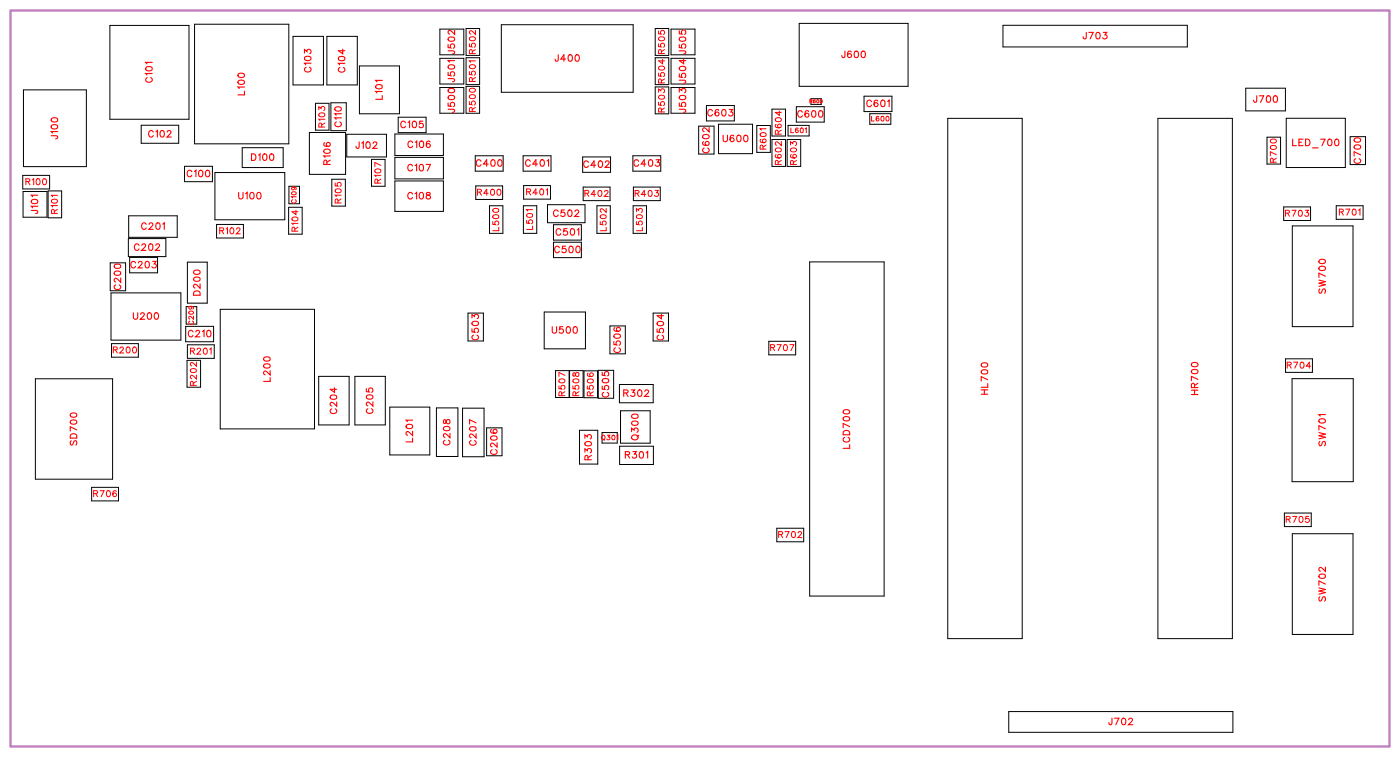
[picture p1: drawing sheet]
<svg xmlns="http://www.w3.org/2000/svg" width="152mm" height="82mm" viewBox="0 0 152 82" stroke-linecap="round" stroke-linejoin="round" font-family="sans-serif">
<path d="M1.1 1.1h150v80h-150z" fill="none" stroke="#bf80bf" stroke-width=".25"/>
<g fill="none" stroke="#000" stroke-width=".11">
<path d="M2.5 19.1h2.9v1.4h-2.9zM2.6 9.8h6.8v8.3h-6.8zM12 2.8h8.6v10.2h-8.6zM15.4 13.6h4v2h-4zM20.1 18.1h3v1.6h-3zM21.2 2.6h10.2v13h-10.2zM23.4 18.8h7.6v5.1h-7.6zM26.3 16.1h4.5v2.1h-4.5zM31.9 4h3.3v5.2h-3.3zM33.7 14.4h3.9v4.6h-3.9zM34.3 11.2h1.5v3h-1.5zM35.6 4h3.3v5.2h-3.3z"/>
<path d="M36 11.2h1.7v3h-1.7zM36.1 19.5h1.5v2.9h-1.5zM37.7 14.6h4.3v2.5h-4.3zM39.1 7.2h4.4v5.2h-4.4zM40.4 17.3h1.5v2.9h-1.5zM43 14.6h5.2v2.3h-5.2zM43 17.1h5.2v2.3h-5.2zM43 19.7h5.2v3.3h-5.2zM43.3 12.7h3v1.7h-3zM47.8 9.5h2.7v2.8h-2.7zM47.8 3.2h2.7v2.8h-2.7zM47.8 6.3h2.7v2.8h-2.7z"/>
<path d="M50.7 9.4h1.5v2.9h-1.5zM50.7 3.1h1.5v2.9h-1.5zM50.7 6.3h1.5v2.9h-1.5zM51.7 16.9h3v1.7h-3zM54.5 2.7h14.4v7.3h-14.4zM56.9 16.9h3v1.7h-3zM63.4 17.1h3v1.6h-3zM68.8 16.9h3.1v1.7h-3.1zM71.3 9.5h1.4v2.9h-1.4zM71.3 6.3h1.4v2.9h-1.4zM71.3 3.1h1.4v2.9h-1.4zM73 9.5h2.6v2.8h-2.6z"/>
<path d="M73 6.3h2.6v2.8h-2.6zM73 3.2h2.6v2.8h-2.6zM76 13.7h1.7v3h-1.7zM76.8 11.5h3.1v1.6h-3.1zM78.2 13.5h3.7v3.2h-3.7zM82.3 13.6h1.5v3h-1.5zM84 11.9h1.4v2.9h-1.4zM84 15.2h1.4v2.9h-1.4zM85.6 15.2h1.5v2.9h-1.5zM85.7 13.6h2.3v1.2h-2.3zM86.6 11.6h3.1v1.7h-3.1zM86.9 2.5h11.9v6.9h-11.9z"/>
<path d="M88.2 10.7h1.1v.6h-1.1zM94 10.5h3v1.6h-3zM94.6 12.4h2.3v1.1h-2.3zM103.1 12.9h8.1v56.5h-8.1zM109.1 2.7h20.1v2.4h-20.1zM126 12.9h8.1v56.5h-8.1zM135.5 9.6h4.3v2.5h-4.3zM137.8 14.9h1.5v2.9h-1.5zM139.9 12.9h6.4v5.3h-6.4zM146.9 14.9h1.6v3h-1.6zM2.5 20.8h2.6v2.8h-2.6zM5.2 20.8h1.5v2.9h-1.5z"/>
<path d="M12 28.6h1.7v3h-1.7zM12.1 31.8h7.6v5.2h-7.6zM12.1 37.4h3v1.4h-3zM14 25.9h4v2h-4zM14 23.5h5.3v2.3h-5.3zM14.1 28h3v1.7h-3zM20.2 35.5h3v1.6h-3zM20.3 33.3h1.1v1.9h-1.1zM20.3 39.2h1.5v2.9h-1.5zM20.4 37.5h2.9v1.5h-2.9zM20.4 28.5h2.1v4.5h-2.1zM23.6 24.4h2.9v1.5h-2.9z"/>
<path d="M24 33.6h10.2v13h-10.2zM31.4 22.5h1.5v3h-1.5zM31.4 20.2h1.2v1.9h-1.2zM50.9 34h1.7v3.1h-1.7zM51.8 20.2h2.9v1.5h-2.9zM53.2 22.4h1.5v3h-1.5zM56.9 22.4h1.5v3h-1.5zM57 20.2h2.9v1.4h-2.9zM59.2 33.9h4.5v4h-4.5zM59.6 22.3h4v1.9h-4zM60.2 26.3h3v1.7h-3zM60.2 24.4h3v1.7h-3z"/>
<path d="M63.4 20.3h3v1.5h-3zM64.9 22.4h1.5v3h-1.5zM66.3 35.4h1.7v3.1h-1.7zM68.9 22.4h1.4v3h-1.4zM68.9 20.3h2.9v1.5h-2.9zM71 34h1.7v3.1h-1.7zM83.6 37.1h3v1.5h-3zM88.1 28.5h8.1v36.3h-8.1zM139.6 22.5h3v1.5h-3zM139.8 39h3v1.5h-3zM140.6 24.6h6.6v10.9h-6.6zM145.4 22.4h2.9v1.4h-2.9z"/>
<path d="M3.8 41.2h8.4v10.9h-8.4zM10 53h2.9v1.4h-2.9zM34.7 40.9h3.3v5.3h-3.3zM38.6 40.9h3.3v5.3h-3.3zM42.4 44.3h4.4v5.2h-4.4zM47.5 44.3h2.3v5.3h-2.3zM50.3 44.4h2.4v5.2h-2.4zM52.9 46.5h1.7v3h-1.7zM60.4 40.3h1.5v2.9h-1.5zM62 40.3h1.4v2.9h-1.4zM63 46.8h2v3.6h-2zM63.5 40.3h1.5v2.9h-1.5z"/>
<path d="M65.1 40.3h1.7v3h-1.7zM65.5 47h1.6v1.2h-1.6zM67.4 41.8h3.7v2h-3.7zM67.4 48.5h3.7v2h-3.7zM67.5 44.7h3.2v3.5h-3.2zM84.5 57.4h2.9v1.5h-2.9zM139.7 55.8h2.9v1.4h-2.9zM140.5 41.2h6.7v11.2h-6.7zM140.6 58h6.6v11h-6.6zM109.7 77.3h24.4v2.3h-24.4z"/>
</g>
<g fill="none" stroke="#f00" stroke-width=".12">
<path d="M5.6 14.8h.6v.2l-.2 .1M5.6 13.6l.3-.1a.3 .3 0 0 1 .4 .3 .38 .38 0 0 1-.4 .2 .38 .38 0 0 1-.3-.2zM5.6 12.9l.3-.1a.3 .3 0 0 1 .4 .3 .38 .38 0 0 1-.4 .2 .38 .38 0 0 1-.3-.3zM6.3 14.3h-.7l.1 .2M15.9 7.3l.3-.1a.3 .3 0 0 1 .4 .3 .38 .38 0 0 1-.4 .2 .38 .38 0 0 1-.3-.3zM16 8.4a.26 .26 0 0 0-.2 .3 .26 .26 0 0 0 .3 .2h.2a.26 .26 0 0 0 .3-.2 .26 .26 0 0 0-.2-.3M16.6 8h-.7l.1 .2M16.6 6.8h-.7l.1 .2M16.7 14.4a.26 .26 0 0 0-.3-.2 .26 .26 0 0 0-.2 .3v.1a.26 .26 0 0 0 .2 .3 .26 .26 0 0 0 .3-.2M17 14.3l.1-.1v.7M17.5 14.2h.1a.37 .37 0 0 1 .3 .3 .37 .37 0 0 1-.3 .4 .45 .45 0 0 1-.1-.7zM18.2 14.4l.1-.2h.2l.1 .1-.1 .3-.3 .3h.4"/>
<path d="M20.9 18.7a.26 .26 0 0 0-.3-.2 .26 .26 0 0 0-.2 .3v.1a.26 .26 0 0 0 .2 .3 .26 .26 0 0 0 .3-.2M21.1 18.6l.2-.1v.7M21.7 18.5h.1a.37 .37 0 0 1 .3 .4 .37 .37 0 0 1-.3 .3 .45 .45 0 0 1-.1-.7zM22.5 18.5h.1a.37 .37 0 0 1 .2 .4 .37 .37 0 0 1-.2 .3 .45 .45 0 0 1-.1-.7zM25.9 8.8l.3-.1a.3 .3 0 0 1 .4 .3 .38 .38 0 0 1-.4 .2 .38 .38 0 0 1-.3-.3zM25.9 8.1l.3-.1a.3 .3 0 0 1 .4 .2 .38 .38 0 0 1-.4 .2 .38 .38 0 0 1-.3-.2zM26.6 9.5h-.7l.1 .1M26.6 9.9v.4h-.7M27.4 16.7h.2a.38 .38 0 0 1 .2 .4 .38 .38 0 0 1-.2 .3h-.2zM28.1 16.9l.2-.2v.7M28.7 16.8l.1-.1a.37 .37 0 0 1 .2 .4 .37 .37 0 0 1-.2 .3 .45 .45 0 0 1-.1-.6zM29.4 16.8l.1-.1a.37 .37 0 0 1 .3 .4 .37 .37 0 0 1-.3 .3 .45 .45 0 0 1-.1-.6z"/>
<path d="M33.1 5.8v-.4l.3 .2a.24 .24 0 0 1 .4-.2 .24 .24 0 0 1-.1 .4M33.2 6.2l.2-.1a.3 .3 0 0 1 .4 .3 .38 .38 0 0 1-.3 .2 .38 .38 0 0 1-.4-.3zM33.3 7.3a.26 .26 0 0 0-.2 .3 .26 .26 0 0 0 .3 .2h.2a.26 .26 0 0 0 .2-.2 .26 .26 0 0 0-.1-.3M33.8 6.9h-.7l.2 .1M35.3 16.3l.2-.1a.3 .3 0 0 1 .4 .3 .38 .38 0 0 1-.4 .2 .38 .38 0 0 1-.3-.3zM35.3 15.5a.35 .35 0 0 0 .2 .5 .35 .35 0 0 0 .4-.3 .22 .22 0 0 0-.2-.2 .22 .22 0 0 0-.2 .2 .22 .22 0 0 0 .2 .2M35.6 17.9l-.1-.4-.1-.1-.2 .2v.3h.7M35.9 17h-.7l.2 .1M35.9 17.4l-.3 .2M36.5 11.7l.2-.1a.3 .3 0 0 1 .4 .3 .38 .38 0 0 1-.3 .2 .38 .38 0 0 1-.4-.3zM36.6 13.3a.26 .26 0 0 0-.2 .3 .26 .26 0 0 0 .3 .2h.2a.26 .26 0 0 0 .2-.2 .26 .26 0 0 0-.1-.3M36.8 6.2l.3-.1a.3 .3 0 0 1 .4 .3 .38 .38 0 0 1-.4 .2 .38 .38 0 0 1-.3-.3z"/>
<path d="M37 7.3a.26 .26 0 0 0-.2 .3 .26 .26 0 0 0 .3 .2h.1a.26 .26 0 0 0 .3-.2 .26 .26 0 0 0-.2-.3M37.1 12.8h-.7l.2 .2M37.1 12.4h-.7l.2 .1M37.3 5.3v.6l-.5-.4h.7M37.5 6.9h-.7l.1 .2M39.1 15.4l-.1 .7h-.2l-.1-.2M39.3 15.6l.2-.2v.7M39.9 15.5l.1-.1a.37 .37 0 0 1 .3 .4 .37 .37 0 0 1-.3 .3 .45 .45 0 0 1-.1-.6zM40.6 15.6l.1-.2h.2l.1 .2-.1 .2-.3 .3h.4M40.9 9.3l.3-.1a.3 .3 0 0 1 .4 .3 .38 .38 0 0 1-.4 .2 .38 .38 0 0 1-.3-.3zM41.6 9.9h-.7l.1 .2M41.6 8.7h-.7l.1 .2"/>
<path d="M41.6 10.4v.4h-.7M44.1 13.3a.26 .26 0 0 0-.3-.1 .26 .26 0 0 0-.2 .2v.2a.26 .26 0 0 0 .2 .3 .26 .26 0 0 0 .3-.2M44.4 13.3l.2-.1v.7M44.9 18a.26 .26 0 0 0-.3-.1 .26 .26 0 0 0-.2 .2v.2a.26 .26 0 0 0 .2 .3 .26 .26 0 0 0 .3-.2M44.9 15.5a.26 .26 0 0 0-.3-.2 .26 .26 0 0 0-.2 .3v.2a.26 .26 0 0 0 .2 .2 .26 .26 0 0 0 .3-.1M44.9 13.2h.1a.37 .37 0 0 1 .3 .3 .37 .37 0 0 1-.3 .4 .45 .45 0 0 1-.1-.7zM45.1 18l.2-.1v.7M45.2 15.5l.1-.2v.7M45.7 17.9h.1a.37 .37 0 0 1 .3 .3 .37 .37 0 0 1-.3 .4 .45 .45 0 0 1-.1-.7zM45.7 15.4l.1-.1a.37 .37 0 0 1 .3 .4 .37 .37 0 0 1-.3 .3 .45 .45 0 0 1-.1-.6zM46 13.2h-.3l-.1 .3a.25 .25 0 0 1 .4 0 .25 .25 0 0 1 0 .3 .25 .25 0 0 1-.4-.1M46.4 17.9h.4l-.3 .7"/>
<path d="M46.8 15.4h-.1a.35 .35 0 0 0-.4 .2 .35 .35 0 0 0 .3 .4 .22 .22 0 0 0 .2-.2 .22 .22 0 0 0-.2-.2 .22 .22 0 0 0-.2 .2M48.7 11.9h.7v.2l-.2 .1M48.7 11.2v.3l.3 .1a.25 .25 0 0 1 0-.4 .25 .25 0 0 1 .4 0 .25 .25 0 0 1-.1 .4M48.7 8.5l.7 .1v.2l-.2 .1M48.7 7.9v.3h.3a.25 .25 0 0 1 0-.3 .25 .25 0 0 1 .4 0 .25 .25 0 0 1-.1 .4M48.7 5.5l.7 .1v.2l-.2 .1M48.7 4.8v.4h.3a.25 .25 0 0 1 0-.4 .25 .25 0 0 1 .4 .1 .25 .25 0 0 1-.1 .3M48.8 10.5l.2-.1a.3 .3 0 0 1 .5 .2 .38 .38 0 0 1-.4 .2 .38 .38 0 0 1-.4-.2zM48.8 9.7l.2-.1a.3 .3 0 0 1 .5 .3 .38 .38 0 0 1-.4 .2 .38 .38 0 0 1-.4-.3zM48.8 7.1l.2-.1a.3 .3 0 0 1 .5 .3 .38 .38 0 0 1-.4 .2 .38 .38 0 0 1-.4-.3zM48.8 4.1l.2-.1a.3 .3 0 0 1 .5 .3 .38 .38 0 0 1-.4 .2 .38 .38 0 0 1-.4-.3zM49.5 6.6h-.8l.2 .2"/>
<path d="M49.5 3.3v.4l-.4-.3-.2-.1-.2 .1v.2l.2 .1M52.3 17.5a.26 .26 0 0 0-.3-.1 .26 .26 0 0 0-.2 .2v.2a.26 .26 0 0 0 .2 .3 .26 .26 0 0 0 .3-.2M53.1 17.8h-.5l.3-.4v.7M53.5 17.4h.1a.37 .37 0 0 1 .3 .3 .37 .37 0 0 1-.3 .4 .45 .45 0 0 1-.1-.7zM54.2 17.4h.1a.37 .37 0 0 1 .3 .3 .37 .37 0 0 1-.3 .4 .45 .45 0 0 1-.1-.7zM57.7 17.5a.26 .26 0 0 0-.3-.1 .26 .26 0 0 0-.2 .2v.2a.26 .26 0 0 0 .2 .3 .26 .26 0 0 0 .3-.2M58.5 17.8h-.5l.3-.4v.7M58.8 17.4h.1a.37 .37 0 0 1 .3 .3 .37 .37 0 0 1-.3 .4 .45 .45 0 0 1-.1-.7zM59.5 17.5l.2-.1v.7M60.7 6v.6h-.2l-.1-.2M61.5 6.4h-.5l.3-.4v.7M61.9 6h.1a.37 .37 0 0 1 .3 .3 .37 .37 0 0 1-.3 .4 .45 .45 0 0 1-.1-.7z"/>
<path d="M62.6 6h.2a.37 .37 0 0 1 .2 .3 .37 .37 0 0 1-.2 .4 .45 .45 0 0 1-.2-.7zM64 17.7a.26 .26 0 0 0-.3-.2 .26 .26 0 0 0-.2 .3v.1a.26 .26 0 0 0 .2 .3 .26 .26 0 0 0 .3-.2M64.8 18h-.5l.3-.5v.7M65.2 17.5h.1a.37 .37 0 0 1 .2 .3 .37 .37 0 0 1-.2 .4 .45 .45 0 0 1-.1-.7zM65.9 17.7l.1-.2h.1l.2 .1-.1 .3-.4 .3h.5M69.5 17.5a.26 .26 0 0 0-.3-.1 .26 .26 0 0 0-.2 .2v.2a.26 .26 0 0 0 .2 .3 .26 .26 0 0 0 .3-.2M70.3 17.8h-.6l.4-.4v.7M70.6 17.4h.1a.37 .37 0 0 1 .3 .3 .37 .37 0 0 1-.3 .4 .45 .45 0 0 1-.1-.7zM71.4 17.4h.3l-.2 .2a.24 .24 0 0 1 .2 .4 .24 .24 0 0 1-.4-.1M73.9 11.9h.6l.1 .2-.2 .1M73.9 11.2v.3l.3 .1a.25 .25 0 0 1 0-.4 .25 .25 0 0 1 .4 0 .25 .25 0 0 1-.1 .4M73.9 10v-.4l.3 .2a.24 .24 0 0 1 .3-.1 .24 .24 0 0 1 0 .4"/>
<path d="M73.9 8.7h.6l.1 .3-.2 .1M73.9 8v.4h.3a.25 .25 0 0 1 0-.4 .25 .25 0 0 1 .4 .1 .25 .25 0 0 1-.1 .3M73.9 5.5l.6 .1 .1 .2-.2 .1M73.9 4.8v.4h.3a.25 .25 0 0 1 0-.4 .25 .25 0 0 1 .4 .1 .25 .25 0 0 1-.1 .3M73.9 3.3v.4h.3a.25 .25 0 0 1 0-.4 .25 .25 0 0 1 .4 .1 .25 .25 0 0 1-.1 .3M73.9 10.5l.3-.1a.3 .3 0 0 1 .4 .2 .38 .38 0 0 1-.4 .2 .38 .38 0 0 1-.3-.2zM73.9 7.3l.3-.1a.3 .3 0 0 1 .4 .3 .38 .38 0 0 1-.4 .2 .38 .38 0 0 1-.3-.3zM73.9 4.1l.3-.1a.3 .3 0 0 1 .4 .3 .38 .38 0 0 1-.4 .2 .38 .38 0 0 1-.3-.3zM74.4 6.4v.5l-.5-.3h.7M76.5 14.7l.2-.1a.3 .3 0 0 1 .4 .3 .38 .38 0 0 1-.3 .2 .38 .38 0 0 1-.4-.3zM76.5 15.4a.35 .35 0 0 0 .2 .5 .35 .35 0 0 0 .4-.3 .22 .22 0 0 0-.2-.2 .22 .22 0 0 0-.2 .2 .22 .22 0 0 0 .2 .2M76.6 16.1a.26 .26 0 0 0-.2 .3 .26 .26 0 0 0 .3 .2h.2a.26 .26 0 0 0 .2-.2 .26 .26 0 0 0-.1-.3"/>
<path d="M77.1 13.9v.4l-.3-.3-.2-.1-.2 .1v.2l.2 .1M77.5 12.1a.26 .26 0 0 0-.3-.2 .26 .26 0 0 0-.2 .3v.1a.26 .26 0 0 0 .2 .3 .26 .26 0 0 0 .3-.2M78.2 12v-.1a.35 .35 0 0 0-.5 .3 .35 .35 0 0 0 .3 .4 .22 .22 0 0 0 .2-.2 .22 .22 0 0 0-.2-.2 .22 .22 0 0 0-.2 .2M78.6 11.9h.1a.37 .37 0 0 1 .3 .4 .37 .37 0 0 1-.3 .3 .45 .45 0 0 1-.1-.7zM78.7 14.7v.5l.2 .2 .2-.1v-.6M79.3 11.9h.4l-.2 .3a.24 .24 0 0 1 .2 .4 .24 .24 0 0 1-.4-.1M79.8 14.8v-.1a.35 .35 0 0 0-.4 .3 .35 .35 0 0 0 .2 .4 .22 .22 0 0 0 .3-.2 .22 .22 0 0 0-.3-.2 .22 .22 0 0 0-.2 .2M80.2 14.7h.1a.37 .37 0 0 1 .3 .4 .37 .37 0 0 1-.3 .3 .45 .45 0 0 1-.1-.7zM81 14.7h.1a.37 .37 0 0 1 .3 .4 .37 .37 0 0 1-.3 .3 .45 .45 0 0 1-.1-.7zM87.3 12.2a.26 .26 0 0 0-.3-.2 .26 .26 0 0 0-.2 .3v.2a.26 .26 0 0 0 .2 .2 .26 .26 0 0 0 .3-.1M88 12.1h-.1a.35 .35 0 0 0-.4 .2 .35 .35 0 0 0 .3 .4 .22 .22 0 0 0 .2-.2 .22 .22 0 0 0-.2-.2 .22 .22 0 0 0-.2 .2M88.4 12.1l.1-.1a.37 .37 0 0 1 .3 .4 .37 .37 0 0 1-.3 .3 .45 .45 0 0 1-.1-.6z"/>
<path d="M89.1 12.1l.1-.1a.37 .37 0 0 1 .3 .4 .37 .37 0 0 1-.3 .3 .45 .45 0 0 1-.1-.6zM91.9 5.6v.6h-.3v-.2M92.6 5.7v-.1a.35 .35 0 0 0-.5 .2 .35 .35 0 0 0 .3 .5 .22 .22 0 0 0 .2-.2 .22 .22 0 0 0-.2-.3 .22 .22 0 0 0-.2 .2M93 5.6h.1a.37 .37 0 0 1 .3 .3 .37 .37 0 0 1-.3 .4 .45 .45 0 0 1-.1-.7zM93.8 5.6h.1a.37 .37 0 0 1 .2 .3 .37 .37 0 0 1-.2 .4 .45 .45 0 0 1-.1-.7zM94.8 11.1a.26 .26 0 0 0-.3-.2 .26 .26 0 0 0-.2 .3v.1a.26 .26 0 0 0 .2 .3 .26 .26 0 0 0 .3-.2M95.5 11l-.1-.1a.35 .35 0 0 0-.4 .3 .35 .35 0 0 0 .3 .4 .22 .22 0 0 0 .2-.2 .22 .22 0 0 0-.2-.2 .22 .22 0 0 0-.2 .2M95.9 10.9h.1a.37 .37 0 0 1 .3 .3 .37 .37 0 0 1-.3 .4 .45 .45 0 0 1-.1-.7zM96.6 11l.1-.1v.7M118.2 3.5l-.1 .7h-.2l-.1-.2M118.4 3.5h.5l-.3 .7M119.3 3.6l.1-.1a.37 .37 0 0 1 .3 .4 .37 .37 0 0 1-.3 .3 .45 .45 0 0 1-.1-.6z"/>
<path d="M120 3.5h.4l-.2 .3a.24 .24 0 0 1 .2 .4 .24 .24 0 0 1-.4-.1M136.7 10.4v.7h-.3v-.2M137 10.4h.5l-.4 .7M137.8 10.5l.1-.1a.37 .37 0 0 1 .3 .4 .37 .37 0 0 1-.3 .3 .45 .45 0 0 1-.1-.6zM138.6 10.5l.1-.1a.37 .37 0 0 1 .3 .4 .37 .37 0 0 1-.3 .3 .45 .45 0 0 1-.1-.6zM140.6 15.1v.7h.4M141.3 15.5h.3M141.7 15.1h-.4v.7h.4M142 15.1h.3a.38 .38 0 0 1 .2 .4 .38 .38 0 0 1-.2 .3h-.3zM142.8 16.1h.6M143.7 15.1h.4l-.3 .7M144.5 15.2l.1-.1a.37 .37 0 0 1 .3 .4 .37 .37 0 0 1-.3 .3 .45 .45 0 0 1-.1-.6z"/>
<path d="M145.3 15.2l.1-.1a.37 .37 0 0 1 .2 .4 .37 .37 0 0 1-.2 .3 .45 .45 0 0 1-.1-.6zM147.3 15.8l.3-.1a.3 .3 0 0 1 .4 .3 .38 .38 0 0 1-.4 .2 .38 .38 0 0 1-.3-.3zM147.3 15.1l.3-.1a.3 .3 0 0 1 .4 .3 .38 .38 0 0 1-.4 .2 .38 .38 0 0 1-.3-.3zM147.5 17.3a.26 .26 0 0 0-.2 .2 .26 .26 0 0 0 .3 .3h.1a.26 .26 0 0 0 .3-.3 .26 .26 0 0 0-.2-.2M148 16.8l-.7-.3v.5M3.4 22.9h.6l.1 .2-.2 .1M3.4 21.8l.3-.1a.3 .3 0 0 1 .4 .2 .38 .38 0 0 1-.4 .2 .38 .38 0 0 1-.3-.2zM4.1 22.4h-.7l.1 .2M4.1 21.2h-.7l.1 .2M12.5 29.6l.2-.1a.3 .3 0 0 1 .4 .2 .38 .38 0 0 1-.3 .2 .38 .38 0 0 1-.4-.2zM12.5 28.8l.2-.1a.3 .3 0 0 1 .4 .3 .38 .38 0 0 1-.3 .2 .38 .38 0 0 1-.4-.3zM12.6 31a.26 .26 0 0 0-.2 .3 .26 .26 0 0 0 .3 .2h.2a.26 .26 0 0 0 .2-.2 .26 .26 0 0 0-.1-.3"/>
<path d="M13.1 30.2v.5l-.3-.4-.2-.1-.2 .2v.1l.2 .2M14.5 34v.5l.2 .2 .2-.1 .1-.6M14.7 28.6a.26 .26 0 0 0-.3-.2 .26 .26 0 0 0-.2 .3v.2a.26 .26 0 0 0 .2 .2 .26 .26 0 0 0 .3-.1M15.1 28.6l.1-.2h.1l.2 .1-.1 .3-.4 .3h.5M15.1 26.7a.26 .26 0 0 0-.3-.2 .26 .26 0 0 0-.2 .3v.1a.26 .26 0 0 0 .2 .3 .26 .26 0 0 0 .3-.2M15.3 34.2l.1-.2h.2l.1 .1-.1 .3-.3 .3h.4M15.4 26.7l.2-.2h.1l.1 .1-.1 .3-.3 .3h.5M15.9 28.4h.1a.37 .37 0 0 1 .3 .4 .37 .37 0 0 1-.3 .3 .45 .45 0 0 1-.1-.7zM15.9 24.4a.26 .26 0 0 0-.3-.2 .26 .26 0 0 0-.2 .3v.2a.26 .26 0 0 0 .2 .2 .26 .26 0 0 0 .3-.1M16.1 34h.1a.37 .37 0 0 1 .3 .4 .37 .37 0 0 1-.3 .3 .45 .45 0 0 1-.1-.7zM16.2 24.4l.2-.2h.1l.1 .2-.1 .2-.3 .3h.5M16.3 26.5h.1a.37 .37 0 0 1 .2 .4 .37 .37 0 0 1-.2 .3 .45 .45 0 0 1-.1-.7z"/>
<path d="M16.6 28.4h.4l-.2 .3a.24 .24 0 0 1 .1 .4 .24 .24 0 0 1-.4-.1M16.9 34h.1a.37 .37 0 0 1 .2 .4 .37 .37 0 0 1-.2 .3 .45 .45 0 0 1-.1-.7zM16.9 26.7l.2-.2h.1l.2 .1-.1 .3-.4 .3h.5M17 24.3l.2-.1a.37 .37 0 0 1 .2 .4 .37 .37 0 0 1-.2 .3 .45 .45 0 0 1-.2-.6zM17.7 24.4l.2-.2v.7M21 36.1a.26 .26 0 0 0-.3-.2 .26 .26 0 0 0-.2 .3v.1a.26 .26 0 0 0 .2 .3 .26 .26 0 0 0 .3-.2M21.1 30.2l.3-.1a.3 .3 0 0 1 .4 .3 .38 .38 0 0 1-.4 .2 .38 .38 0 0 1-.3-.3zM21.1 29.5l.3-.1a.3 .3 0 0 1 .4 .2 .38 .38 0 0 1-.4 .2 .38 .38 0 0 1-.3-.2zM21.2 31.7l.1-.1 .4 .1 .1 .4h-.7zM21.3 36.1l.1-.2h.2l.1 .1-.1 .3-.3 .3h.4M21.8 30.9v.4l-.4-.3-.2-.1-.1 .1v.2l.1 .1M22 36l.2-.1v.7"/>
<path d="M22.6 35.9h.1a.37 .37 0 0 1 .3 .4 .37 .37 0 0 1-.3 .3 .45 .45 0 0 1-.1-.7zM26 20.9v.5l.2 .2 .2-.1v-.6M26.7 21.1l.2-.2v.7M27.3 21l.1-.1a.37 .37 0 0 1 .2 .4 .37 .37 0 0 1-.2 .3 .45 .45 0 0 1-.1-.6zM28 21l.1-.1a.37 .37 0 0 1 .3 .4 .37 .37 0 0 1-.3 .3 .45 .45 0 0 1-.1-.6zM28.7 39.6l.3-.1a.3 .3 0 0 1 .4 .3 .38 .38 0 0 1-.4 .2 .38 .38 0 0 1-.3-.3zM28.7 38.9l.3-.1a.3 .3 0 0 1 .4 .3 .38 .38 0 0 1-.4 .2 .38 .38 0 0 1-.3-.3zM44.9 21.1a.26 .26 0 0 0-.3-.2 .26 .26 0 0 0-.2 .3v.2a.26 .26 0 0 0 .2 .2 .26 .26 0 0 0 .3-.1M45.1 21.1l.2-.2v.7M45.7 21l.1-.1a.37 .37 0 0 1 .3 .4 .37 .37 0 0 1-.3 .3 .45 .45 0 0 1-.1-.6zM46.4 21v.2l.3 .1 .1 .1a.24 .24 0 0 1-.2 .2 .24 .24 0 0 1-.2-.2l.4-.3v-.1zM51.3 35.7v.4h.3a.25 .25 0 0 1 0-.4 .25 .25 0 0 1 .4 .1 .25 .25 0 0 1-.1 .3"/>
<path d="M51.3 34.6v-.4l.3 .2a.24 .24 0 0 1 .4-.2 .24 .24 0 0 1-.1 .4M51.4 35l.2-.1a.3 .3 0 0 1 .4 .3 .38 .38 0 0 1-.3 .2 .38 .38 0 0 1-.4-.3zM51.5 36.4a.26 .26 0 0 0-.2 .3 .26 .26 0 0 0 .3 .2h.2a.26 .26 0 0 0 .2-.2 .26 .26 0 0 0-.1-.3M60.1 35.5v.5l.2 .2 .2-.1v-.6M60.7 23a.26 .26 0 0 0-.3-.2 .26 .26 0 0 0-.2 .3v.2a.26 .26 0 0 0 .2 .2 .26 .26 0 0 0 .3-.1M60.8 26.9a.26 .26 0 0 0-.3-.1 .26 .26 0 0 0-.2 .2v.2a.26 .26 0 0 0 .2 .3 .26 .26 0 0 0 .3-.2M61 25a.26 .26 0 0 0-.3-.1 .26 .26 0 0 0-.2 .2v.2a.26 .26 0 0 0 .2 .3 .26 .26 0 0 0 .3-.2M61.2 35.5h-.3v.3a.25 .25 0 0 1 .3 0 .25 .25 0 0 1 0 .4 .25 .25 0 0 1-.4-.1M61.4 22.8h-.3l-.1 .3a.25 .25 0 0 1 .4 0 .25 .25 0 0 1 0 .4 .25 .25 0 0 1-.4-.1M61.5 26.8h-.3v.3a.25 .25 0 0 1 .3 0 .25 .25 0 0 1 0 .3 .25 .25 0 0 1-.4-.1M61.7 24.9h-.4v.3a.25 .25 0 0 1 .4 0 .25 .25 0 0 1-.1 .3 .25 .25 0 0 1-.3-.1M61.7 35.5h.1a.37 .37 0 0 1 .3 .4 .37 .37 0 0 1-.3 .3 .45 .45 0 0 1-.1-.7z"/>
<path d="M61.9 22.9l.1-.1a.37 .37 0 0 1 .2 .4 .37 .37 0 0 1-.2 .3 .45 .45 0 0 1-.1-.6zM62 26.8h.1a.37 .37 0 0 1 .3 .3 .37 .37 0 0 1-.3 .4 .45 .45 0 0 1-.1-.7zM62.1 24.9h.1a.37 .37 0 0 1 .3 .3 .37 .37 0 0 1-.3 .4 .45 .45 0 0 1-.1-.7zM62.4 35.5h.1a.37 .37 0 0 1 .3 .4 .37 .37 0 0 1-.3 .3 .45 .45 0 0 1-.1-.7zM62.5 23l.2-.2h.1l.1 .2-.1 .2-.3 .3h.5M62.7 26.8h.1a.37 .37 0 0 1 .3 .3 .37 .37 0 0 1-.3 .4 .45 .45 0 0 1-.1-.7zM62.8 25l.2-.1v.7M66.8 37.1v.4h.3a.25 .25 0 0 1 0-.4 .25 .25 0 0 1 .4 .1 .25 .25 0 0 1-.1 .3M66.8 36.4l.3-.1a.3 .3 0 0 1 .4 .3 .38 .38 0 0 1-.4 .2 .38 .38 0 0 1-.3-.3zM66.9 35.6h-.1a.35 .35 0 0 0 .3 .5 .35 .35 0 0 0 .4-.3 .22 .22 0 0 0-.2-.2 .22 .22 0 0 0-.3 .2 .22 .22 0 0 0 .2 .2M66.9 37.8a.26 .26 0 0 0-.1 .3 .26 .26 0 0 0 .2 .2h.2a.26 .26 0 0 0 .3-.2 .26 .26 0 0 0-.2-.3M71.5 35.8v.3h.3a.25 .25 0 0 1 0-.3 .25 .25 0 0 1 .3 0 .25 .25 0 0 1 0 .4"/>
<path d="M71.5 35l.3-.1a.3 .3 0 0 1 .4 .3 .38 .38 0 0 1-.4 .2 .38 .38 0 0 1-.3-.3zM71.6 36.4a.26 .26 0 0 0-.1 .3 .26 .26 0 0 0 .2 .2h.2a.26 .26 0 0 0 .3-.2 .26 .26 0 0 0-.2-.3M71.9 34.1v.6l-.4-.4h.7M106.8 39.5l.2-.1a.3 .3 0 0 1 .4 .3 .38 .38 0 0 1-.3 .2 .38 .38 0 0 1-.4-.3zM129.6 39.5l.3-.1a.3 .3 0 0 1 .4 .3 .38 .38 0 0 1-.4 .2 .38 .38 0 0 1-.3-.3zM143.5 30.4l.7 .2-.7 .2 .7 .2-.7 .1M143.5 29l.3-.1a.3 .3 0 0 1 .4 .3 .38 .38 0 0 1-.4 .2 .38 .38 0 0 1-.3-.3zM143.5 28.3l.3-.1a.3 .3 0 0 1 .4 .3 .38 .38 0 0 1-.4 .2 .38 .38 0 0 1-.3-.3zM143.6 31.4l-.1 .2 .1 .3 .1-.1 .2-.4h.2l.1 .2-.1 .3M144.2 30l-.7-.3v.5M7.7 47.3a.39 .39 0 0 1 .7 .1v.2h-.8zM7.7 45.7l.2-.1a.3 .3 0 0 1 .5 .3 .38 .38 0 0 1-.4 .2 .38 .38 0 0 1-.4-.3z"/>
<path d="M7.7 45l.2-.1a.3 .3 0 0 1 .5 .3 .38 .38 0 0 1-.4 .2 .38 .38 0 0 1-.4-.3zM7.7 47.9l-.1 .2 .1 .3 .2-.1 .3-.4h.1l.1 .2-.1 .3M8.4 46.7l-.8-.3v.5M29.4 40.3v.5l-.4-.4-.2-.1-.1 .2v.1l.1 .1M29.4 41.1v.4h-.7M36 43l.2-.1a.3 .3 0 0 1 .4 .3 .38 .38 0 0 1-.4 .2 .38 .38 0 0 1-.3-.3zM36.1 44.4a.26 .26 0 0 0-.2 .3 .26 .26 0 0 0 .3 .3h.2a.26 .26 0 0 0 .2-.3 .26 .26 0 0 0-.1-.3M36.4 42.1v.6l-.5-.4h.7M36.6 43.7v.5l-.3-.4-.2-.1-.2 .2v.1l.2 .1M39.9 42.2v.4h.3a.25 .25 0 0 1 0-.4 .25 .25 0 0 1 .3 .1 .25 .25 0 0 1-.1 .3M39.9 43l.3-.1a.3 .3 0 0 1 .4 .3 .38 .38 0 0 1-.4 .2 .38 .38 0 0 1-.3-.3zM40 44.4a.26 .26 0 0 0-.1 .3 .26 .26 0 0 0 .2 .2h.2a.26 .26 0 0 0 .3-.2 .26 .26 0 0 0-.2-.3"/>
<path d="M40.6 43.7v.4l-.4-.3-.2-.1-.1 .1v.2l.1 .1M44.2 46.2l.3-.1a.3 .3 0 0 1 .4 .3 .38 .38 0 0 1-.4 .2 .38 .38 0 0 1-.3-.3zM44.9 46.9v.4l-.4-.3-.2-.1-.1 .1v.2l.1 .1M44.9 45.7h-.7l.1 .1M44.9 47.6v.4h-.7M48.3 46.5l.2-.2a.3 .3 0 0 1 .4 .3 .38 .38 0 0 1-.3 .2 .38 .38 0 0 1-.4-.2zM48.3 45.7v.3h.1l.3-.4a.24 .24 0 0 1 .3 .2 .24 .24 0 0 1-.3 .3l-.1-.1-.1-.3zM48.4 47.9a.26 .26 0 0 0-.2 .3 .26 .26 0 0 0 .3 .2h.2a.26 .26 0 0 0 .2-.2 .26 .26 0 0 0-.1-.3M48.9 47.1v.5l-.3-.4-.2-.1-.2 .2v.1l.2 .1M51.1 46.5l.3-.1a.3 .3 0 0 1 .4 .2 .38 .38 0 0 1-.4 .3 .38 .38 0 0 1-.3-.3zM51.2 47.9a.26 .26 0 0 0-.1 .3 .26 .26 0 0 0 .2 .2h.2a.26 .26 0 0 0 .3-.2 .26 .26 0 0 0-.2-.3M51.8 47.1v.5l-.4-.3-.2-.1-.1 .1v.1l.1 .2"/>
<path d="M51.8 46l-.7-.4v.5M53.4 47.5l.3-.1a.3 .3 0 0 1 .4 .2 .38 .38 0 0 1-.4 .3 .38 .38 0 0 1-.3-.3zM53.5 46.7h-.1a.35 .35 0 0 0 .3 .4 .35 .35 0 0 0 .4-.2 .22 .22 0 0 0-.2-.2 .22 .22 0 0 0-.3 .2 .22 .22 0 0 0 .2 .2M53.5 48.9a.26 .26 0 0 0-.1 .3 .26 .26 0 0 0 .2 .2h.2a.26 .26 0 0 0 .3-.2 .26 .26 0 0 0-.2-.3M54.1 48.1v.5l-.4-.3-.2-.1-.1 .1v.1l.1 .2M63.6 49.2v-.4l.3 .2a.24 .24 0 0 1 .4-.2 .24 .24 0 0 1-.1 .4M63.6 47.6v-.3l.3 .2a.24 .24 0 0 1 .4-.2 .24 .24 0 0 1-.1 .4M63.7 48.1l.2-.1a.3 .3 0 0 1 .4 .3 .38 .38 0 0 1-.3 .2 .38 .38 0 0 1-.4-.3zM64 50l-.1-.4-.1-.1-.2 .2v.3h.7M64.3 49.5l-.3 .2M65.5 42v.3h.3a.25 .25 0 0 1 0-.3 .25 .25 0 0 1 .4 0 .25 .25 0 0 1-.1 .4M65.5 40.5v.3h.3a.25 .25 0 0 1 0-.4 .25 .25 0 0 1 .4 .1 .25 .25 0 0 1-.1 .4"/>
<path d="M65.5 41.2l.3-.1a.3 .3 0 0 1 .4 .3 .38 .38 0 0 1-.4 .2 .38 .38 0 0 1-.3-.3zM65.7 42.7a.26 .26 0 0 0-.2 .2 .26 .26 0 0 0 .3 .3h.1a.26 .26 0 0 0 .3-.3 .26 .26 0 0 0-.2-.2M67.8 42.7h.5v-.2l-.2-.1h-.3v.7M68 49.4h.4l.1-.2-.2-.1h-.3v.7M68.1 42.7l.2 .4M68.3 49.4l.2 .4M68.7 42.4h.3l-.2 .3a.24 .24 0 0 1 .2 .3 .24 .24 0 0 1-.4 0M68.7 46.9v-.3l.3 .2a.24 .24 0 0 1 .4-.2 .24 .24 0 0 1-.1 .4M68.7 45.9l.3-.1a.3 .3 0 0 1 .4 .2 .38 .38 0 0 1-.4 .2 .38 .38 0 0 1-.3-.2zM68.7 45.1l.3-.1a.3 .3 0 0 1 .4 .3 .38 .38 0 0 1-.4 .2 .38 .38 0 0 1-.3-.3zM68.8 47.3a.35 .35 0 0 1 .4 0 .35 .35 0 0 1 .2 .4 .33 .33 0 0 1-.5 .1 .33 .33 0 0 1-.1-.5zM68.8 49.1h.4l-.2 .3a.24 .24 0 0 1 .2 .3 .24 .24 0 0 1-.4 0"/>
<path d="M69.5 42.4h.1a.37 .37 0 0 1 .2 .3 .37 .37 0 0 1-.2 .4 .45 .45 0 0 1-.1-.7zM69.5 47.3l-.2 .2M69.6 49.1h.1a.37 .37 0 0 1 .3 .3 .37 .37 0 0 1-.3 .4 .45 .45 0 0 1-.1-.7zM70.1 42.6l.2-.2h.1l.2 .1-.2 .3-.3 .3h.5M70.3 49.2l.2-.1v.7M91.8 45.4l.2-.1a.3 .3 0 0 1 .4 .2 .38 .38 0 0 1-.4 .3 .38 .38 0 0 1-.3-.3zM91.8 44.6l.2-.1a.3 .3 0 0 1 .4 .3 .38 .38 0 0 1-.4 .2 .38 .38 0 0 1-.3-.3zM91.8 46.9l.2-.1 .3 .1 .1 .4h-.7zM91.9 47.5a.26 .26 0 0 0-.2 .3 .26 .26 0 0 0 .3 .2h.2a.26 .26 0 0 0 .2-.2 .26 .26 0 0 0-.1-.3M92.4 48.3v.4h-.7M92.4 46.4l-.7-.4v.5M106.7 42.9h.7"/>
<path d="M106.7 42.4h.7M106.8 40.3l.2-.1a.3 .3 0 0 1 .4 .3 .38 .38 0 0 1-.3 .2 .38 .38 0 0 1-.4-.3zM107.1 42.4v.5M107.4 41.7v.4h-.7M107.4 41.3l-.7-.4v.5M129.6 42.9h.7M129.6 42.4h.7M129.6 40.3l.3-.1a.3 .3 0 0 1 .4 .2 .38 .38 0 0 1-.4 .2 .38 .38 0 0 1-.3-.2zM129.9 42.1v-.4h-.2l-.1 .4h.7M129.9 42.4v.5M130.3 41.7l-.4 .2M130.3 41.2l-.7-.3v.5"/>
<path d="M143.5 47l.7 .2-.7 .2 .7 .1-.7 .2M143.5 45.6l.3-.1a.3 .3 0 0 1 .4 .3 .38 .38 0 0 1-.4 .2 .38 .38 0 0 1-.3-.3zM143.6 48l-.1 .2 .1 .3 .1-.1 .3-.4h.1l.1 .2-.1 .3M144.2 45.1h-.7l.1 .1M144.2 46.6l-.7-.3v.4M121 78.1l-.1 .6h-.2l-.1-.2M121.2 78.1h.5l-.3 .7M122.1 78.1h.1a.37 .37 0 0 1 .3 .3 .37 .37 0 0 1-.3 .4 .45 .45 0 0 1-.1-.7zM122.8 78.2l.1-.1h.2l.1 .1-.1 .2-.4 .4h.5M143.5 63.9l.7 .2-.7 .1 .7 .2-.7 .2M143.5 62.5l.3-.1a.3 .3 0 0 1 .4 .3 .38 .38 0 0 1-.4 .2 .38 .38 0 0 1-.3-.3zM143.6 64.9l-.1 .1 .1 .3h.1l.3-.4h.1l.1 .1-.1 .3"/>
<path d="M144.2 61.6v.5l-.4-.3-.2-.1-.1 .1v.1l.1 .2M144.2 63.5l-.7-.3v.4"/>
</g>
<g fill="none" stroke="#f00" stroke-width=".11">
<path d="M2.8 19.7h.4v-.2l-.4-.1v.7M3 19.7l.3 .4M3.5 19.6l.2-.2v.7M4 19.5a.32 .32 0 0 1 .4 .2 .32 .32 0 0 1-.2 .4l-.2-.1-.1-.3zM4.7 19.5a.32 .32 0 0 1 .4 .2 .32 .32 0 0 1-.2 .4l-.2-.1-.1-.3zM34.7 11.9v-.3l.2 .2a.22 .22 0 0 1 .4-.2 .22 .22 0 0 1-.1 .4M34.7 12.4a.32 .32 0 0 1 .4-.2 .32 .32 0 0 1 .2 .4 .32 .32 0 0 1-.4 .1 .32 .32 0 0 1-.2-.3zM35 13.8v-.4h-.3v.4h.6M35.3 13h-.6l.1 .1M35.3 13.4l-.3 .2M36.5 19.9v.3h.2a.23 .23 0 0 1 0-.3 .23 .23 0 0 1 .4 0 .23 .23 0 0 1-.1 .4M40.8 18.5a.32 .32 0 0 1 .4-.2 .32 .32 0 0 1 .2 .4 .32 .32 0 0 1-.4 .1 .32 .32 0 0 1-.2-.3z"/>
<path d="M41.1 19.9v-.4h-.3v.4h.6M41.4 19.1h-.6l.1 .1M41.4 19.5l-.3 .2M41.4 18l-.6-.3v.4M51.1 11v.4h.2a.23 .23 0 0 1 0-.4 .23 .23 0 0 1 .4 .1 .23 .23 0 0 1-.1 .3M51.1 7.8v.3h.2a.23 .23 0 0 1 0-.3 .23 .23 0 0 1 .4 0 .23 .23 0 0 1-.1 .4M51.1 4.8v.3h.2a.23 .23 0 0 1 0-.4 .23 .23 0 0 1 .4 .1 .23 .23 0 0 1-.1 .3M51.1 10.4a.32 .32 0 0 1 .4-.1 .32 .32 0 0 1 .2 .3 .32 .32 0 0 1-.4 .2 .32 .32 0 0 1-.2-.4zM51.1 9.7a.32 .32 0 0 1 .4-.1 .32 .32 0 0 1 .2 .3 .32 .32 0 0 1-.4 .2 .32 .32 0 0 1-.2-.4zM51.1 7.1a.32 .32 0 0 1 .4-.1 .32 .32 0 0 1 .2 .4 .32 .32 0 0 1-.4 .1 .32 .32 0 0 1-.2-.4zM51.1 4.1a.32 .32 0 0 1 .4-.1 .32 .32 0 0 1 .2 .3 .32 .32 0 0 1-.4 .2 .32 .32 0 0 1-.2-.4zM51.4 12.1l-.1-.4h-.2v.4h.6"/>
<path d="M51.4 8.9l-.1-.4h-.2v.4h.6M51.4 5.8l-.1-.4h-.2v.4h.6M51.7 11.7l-.3 .2M51.7 6.6h-.6l.1 .2M51.7 3.3v.4l-.5-.4-.1 .3 .1 .1M51.7 8.4l-.3 .2M51.7 5.4l-.3 .2M71.6 11.1v.3h.3a.23 .23 0 0 1 0-.3 .23 .23 0 0 1 .4 0 .23 .23 0 0 1-.1 .4M71.6 10v-.3l.3 .2a.22 .22 0 0 1 .3-.2 .22 .22 0 0 1 0 .4M71.6 7.9v.4h.3a.23 .23 0 0 1 0-.4 .23 .23 0 0 1 .4 .1 .23 .23 0 0 1-.1 .3M71.6 4.8v.3h.3a.23 .23 0 0 1 0-.4 .23 .23 0 0 1 .4 .1 .23 .23 0 0 1-.1 .3M71.6 3.4v.3h.3a.23 .23 0 0 1 0-.3 .23 .23 0 0 1 .4 0 .23 .23 0 0 1-.1 .3"/>
<path d="M71.7 10.4a.32 .32 0 0 1 .4-.1 .32 .32 0 0 1 .2 .4 .32 .32 0 0 1-.4 .1 .32 .32 0 0 1-.2-.4zM71.7 7.3a.32 .32 0 0 1 .4-.1 .32 .32 0 0 1 .2 .3 .32 .32 0 0 1-.4 .2 .32 .32 0 0 1-.2-.4zM71.7 4.1a.32 .32 0 0 1 .4-.1 .32 .32 0 0 1 .2 .3 .32 .32 0 0 1-.4 .2 .32 .32 0 0 1-.2-.4zM71.9 12.2v-.4h-.2l-.1 .4h.7M71.9 9v-.4h-.2l-.1 .4h.7M71.9 5.8v-.4h-.2l-.1 .4h.7M72.1 6.5v.4l-.5-.3h.7M72.3 11.7l-.4 .3M72.3 8.6l-.4 .2M72.3 5.4l-.4 .2M82.7 14.5a.32 .32 0 0 1 .4-.1 .32 .32 0 0 1 .2 .4 .32 .32 0 0 1-.4 .1 .32 .32 0 0 1-.2-.4zM82.8 15.1l-.1 .1a.32 .32 0 0 0 .3 .4 .32 .32 0 0 0 .3-.3 .2 .2 0 0 0-.1-.2 .2 .2 0 0 0-.3 .2 .2 .2 0 0 0 .2 .2"/>
<path d="M83 16.2v-.4h-.3v.4h.6M83.3 14h-.6l.1 .2M83.3 15.8l-.3 .2M84.4 16.2a.32 .32 0 0 1 .4-.2 .32 .32 0 0 1 .2 .4 .32 .32 0 0 1-.4 .1 .32 .32 0 0 1-.2-.3zM84.4 12.9a.32 .32 0 0 1 .4-.1 .32 .32 0 0 1 .2 .3 .32 .32 0 0 1-.4 .2 .32 .32 0 0 1-.2-.4zM84.4 16.8a.32 .32 0 0 0 .2 .4 .32 .32 0 0 0 .4-.2 .2 .2 0 0 0-.2-.2 .2 .2 0 0 0-.2 .2 .2 .2 0 0 0 .2 .2M84.4 13.5a.32 .32 0 0 0 .2 .4 .32 .32 0 0 0 .4-.2 .2 .2 0 0 0-.2-.2 .2 .2 0 0 0-.2 .2 .2 .2 0 0 0 .2 .2M84.6 17.9v-.4h-.2l-.1 .4h.7M84.6 14.6v-.4h-.2l-.1 .4h.7M84.8 12.1v.4l-.5-.3h.7M85 15.4v.4l-.5-.4-.2 .3 .2 .1M85 17.4l-.4 .3"/>
<path d="M85 14.1l-.4 .3M86 15.8v-.4l.2 .2a.22 .22 0 0 1 .4-.2 .22 .22 0 0 1-.1 .4M86 16.2a.32 .32 0 0 1 .4-.2 .32 .32 0 0 1 .2 .4 .32 .32 0 0 1-.4 .1 .32 .32 0 0 1-.2-.3zM86 13.9v.5h.3M86.1 16.8h-.1a.32 .32 0 0 0 .3 .4 .32 .32 0 0 0 .3-.2 .2 .2 0 0 0-.1-.2 .2 .2 0 0 0-.3 .2 .2 .2 0 0 0 .2 .2M86.3 17.9v-.4h-.3v.4h.6M86.6 17.4l-.3 .3M86.8 14v-.1a.22 .22 0 0 0-.3 .3 .22 .22 0 0 0 .3 .1 .16 .16 0 0 0-.1-.2 .16 .16 0 0 0-.2 .2M87.1 13.9a.23 .23 0 0 1 .3 .3 .23 .23 0 0 1-.3 .2l-.1-.2zM87.6 14l.1-.1v.5M88.1 11h.2v-.1l-.2-.1v.4M88.2 11l.1 .2"/>
<path d="M88.7 10.9a.15 .15 0 0 0-.2 .1 .15 .15 0 0 0 .2 .1 .11 .11 0 0 0-.1-.1 .11 .11 0 0 0-.1 .1M94.8 12.6v.6h.3M95.6 12.7a.22 .22 0 0 0-.3 .2 .22 .22 0 0 0 .3 .2 .16 .16 0 0 0-.1-.3 .16 .16 0 0 0-.2 .2M95.9 12.7a.23 .23 0 0 1 .3 .2 .23 .23 0 0 1-.3 .2l-.1-.2zM96.4 12.7a.23 .23 0 0 1 .3 .2 .23 .23 0 0 1-.3 .2v-.2zM138.2 15.9a.32 .32 0 0 1 .4-.1 .32 .32 0 0 1 .2 .3 .32 .32 0 0 1-.4 .2 .32 .32 0 0 1-.2-.4zM138.2 15.2a.32 .32 0 0 1 .4-.1 .32 .32 0 0 1 .2 .4 .32 .32 0 0 1-.4 .1 .32 .32 0 0 1-.2-.4zM138.5 17.6v-.3l-.3-.1v.4h.6M138.8 17.2l-.3 .2M138.8 16.8l-.6-.3v.4M5.6 21.7a.32 .32 0 0 1 .4-.1 .32 .32 0 0 1 .2 .4 .32 .32 0 0 1-.4 .1 .32 .32 0 0 1-.2-.4zM5.9 23.2v-.4h-.2l-.1 .4h.6"/>
<path d="M6.2 22.3h-.6l.1 .2M6.2 21.2h-.6l.1 .2M6.2 22.8l-.3 .2M12.3 38h.4v-.2l-.4-.1v.7M12.5 38l.3 .4M13.1 37.9l.1-.2 .2 .1-.4 .6h.5M13.8 37.7a.32 .32 0 0 1 .4 .3 .32 .32 0 0 1-.2 .4l-.3-.2v-.2zM14.5 37.7a.32 .32 0 0 1 .4 .3 .32 .32 0 0 1-.2 .4l-.3-.2v-.2zM20.6 33.9a.25 .25 0 0 1 .3-.1 .25 .25 0 0 1 .1 .3 .25 .25 0 0 1-.3 .1 .25 .25 0 0 1-.1-.3zM20.7 34.9a.19 .19 0 0 0-.2 .2 .19 .19 0 0 0 .2 .2h.2a.19 .19 0 0 0 .1-.2 .19 .19 0 0 0-.1-.2M20.7 33.3a.16 .16 0 0 1 .1 .2 .16 .16 0 0 1-.2 .1 .16 .16 0 0 1 0-.3l.4 .1v.2M20.7 38.2l.4-.1v-.2l-.4-.1v.7"/>
<path d="M20.9 38.2l.3 .3M21 34.4v.3l-.4-.3-.1 .2 .2 .1M21.4 39.4v.4l-.6-.4-.1 .3 .2 .1M21.4 38l.2-.2 .2 .2-.4 .5h.5M22.2 37.9a.32 .32 0 0 1 .4 .2 .32 .32 0 0 1-.2 .4l-.3-.1v-.3zM22.8 38l.2-.2v.7M23.9 25.1l.4-.1v-.2h-.4v.6M24.1 25.1l.2 .3M24.6 24.9l.1-.1v.6M25.1 24.8a.32 .32 0 0 1 .4 .2 .32 .32 0 0 1-.2 .4l-.3-.1v-.3zM25.7 24.9l.2-.1 .2 .1-.4 .5h.4M31.7 20.9a.25 .25 0 0 1 .3-.1 .25 .25 0 0 1 .2 .3 .25 .25 0 0 1-.3 .1 .25 .25 0 0 1-.2-.3z"/>
<path d="M31.8 23.7a.32 .32 0 0 1 .4-.1 .32 .32 0 0 1 .2 .3 .32 .32 0 0 1-.4 .2 .32 .32 0 0 1-.2-.4zM31.8 21.7a.19 .19 0 0 0-.1 .2 .19 .19 0 0 0 .2 .2h.1a.19 .19 0 0 0 .2-.2 .19 .19 0 0 0-.1-.2M31.9 20.3a.16 .16 0 0 1 .1 .2 .16 .16 0 0 1-.2 .1 .16 .16 0 0 1 0-.3l.4 .1-.1 .2M32.1 25.1l-.1-.3-.2-.1v.4h.6M32.2 22.9v.4l-.4-.3h.6M32.2 21.4h-.5l.1 .1M32.4 24.3h-.6l.1 .1M32.4 24.7l-.3 .2M36.5 20.6a.32 .32 0 0 1 .4-.1 .32 .32 0 0 1 .2 .4 .32 .32 0 0 1-.4 .1 .32 .32 0 0 1-.2-.4zM36.8 22.1l-.1-.4h-.2v.4h.6M37.1 21.2h-.6l.1 .2M37.1 21.6l-.3 .2"/>
<path d="M51.9 20.9h.4v-.3h-.4v.6M52.2 20.9l.2 .3M53.1 21h-.5l.3-.4v.6M53.5 20.6a.32 .32 0 0 1 .3 .2 .32 .32 0 0 1-.2 .4l-.2-.1v-.2zM53.6 24.1v.3h.3a.23 .23 0 0 1 0-.3 .23 .23 0 0 1 .3 0 .23 .23 0 0 1-.1 .4M53.6 23.4a.32 .32 0 0 1 .4-.1 .32 .32 0 0 1 .2 .4 .32 .32 0 0 1-.4 .1 .32 .32 0 0 1-.2-.4zM53.6 22.7a.32 .32 0 0 1 .4-.1 .32 .32 0 0 1 .2 .4 .32 .32 0 0 1-.4 .1 .32 .32 0 0 1-.2-.4zM54.1 20.6a.32 .32 0 0 1 .4 .2 .32 .32 0 0 1-.2 .4l-.2-.1v-.2zM54.3 24.7v.4h-.7M57.3 20.8h.4v-.2l-.4-.1v.7M57.3 23.9v.4h.3a.23 .23 0 0 1 0-.4 .23 .23 0 0 1 .3 .1 .23 .23 0 0 1-.1 .3M57.3 23.3a.32 .32 0 0 1 .4-.1 .32 .32 0 0 1 .2 .3 .32 .32 0 0 1-.4 .2 .32 .32 0 0 1-.2-.4z"/>
<path d="M57.5 20.8l.2 .4M57.9 22.8h-.6l.1 .1M57.9 24.6v.3h-.6M58.4 21h-.4l.3-.5v.7M58.8 20.6a.32 .32 0 0 1 .4 .2 .32 .32 0 0 1-.2 .4l-.3-.1v-.3zM59.4 20.7l.2-.2v.7M63.6 21h.4v-.2l-.4-.1v.7M63.8 21l.3 .4M64.8 21.1h-.5l.3-.4v.7M65.1 20.7a.32 .32 0 0 1 .4 .3 .32 .32 0 0 1-.2 .4l-.2-.2-.1-.2zM65.3 24.1v.3h.3a.23 .23 0 0 1 0-.3 .23 .23 0 0 1 .3 0 .23 .23 0 0 1-.1 .4M65.3 23.4a.32 .32 0 0 1 .4-.1 .32 .32 0 0 1 .2 .4 .32 .32 0 0 1-.4 .1 .32 .32 0 0 1-.2-.4z"/>
<path d="M65.8 20.9l.1-.2 .2 .1-.4 .6h.5M65.9 22.7v.4l-.5-.4-.1 .2 .1 .2M65.9 24.7v.4h-.6M69.1 21h.4v-.2l-.4-.1v.7M69.2 24.1v.3h.3a.23 .23 0 0 1 0-.3 .23 .23 0 0 1 .3 0 .23 .23 0 0 1 0 .4M69.2 23v-.3l.3 .2a.21 .21 0 0 1 .3-.2 .21 .21 0 0 1 0 .4M69.3 23.4a.32 .32 0 0 1 .4-.1 .32 .32 0 0 1 .1 .4 .32 .32 0 0 1-.4 .1 .32 .32 0 0 1-.1-.4zM69.3 21l.2 .4M69.9 24.7v.4h-.7M70.2 21.1h-.4l.3-.4v.7M70.6 20.7a.32 .32 0 0 1 .4 .3 .32 .32 0 0 1-.2 .4l-.3-.2v-.2zM71.3 20.7h.3l-.2 .2a.22 .22 0 0 1 .2 .4 .22 .22 0 0 1-.4-.1"/>
<path d="M83.8 37.8l.4-.1v-.2h-.4v.6M84 37.8l.3 .3M84.5 37.5h.5l-.4 .6M85.3 37.5a.32 .32 0 0 1 .4 .2 .32 .32 0 0 1-.2 .4l-.3-.1v-.3zM85.9 37.5h.5l-.4 .6M139.8 23.2l.4-.1v-.2h-.4v.6M140 39.7l.4-.1v-.2h-.4v.6M140.1 23.2l.2 .3M140.2 39.7l.3 .3M140.5 22.9h.5l-.3 .6M140.7 39.4h.5l-.4 .6M141.3 22.9a.32 .32 0 0 1 .4 .2 .32 .32 0 0 1-.2 .4l-.2-.1-.1-.3z"/>
<path d="M141.5 39.4a.32 .32 0 0 1 .4 .2 .32 .32 0 0 1-.2 .4l-.3-.1v-.3zM142 22.9h.3l-.2 .2a.22 .22 0 0 1 .2 .4 .22 .22 0 0 1-.4-.1M142.6 39.8h-.5l.3-.4v.6M145.7 23h.4v-.2l-.4-.1v.7M145.9 23l.2 .4M146.4 22.7h.4l-.3 .7M147.2 22.8a.32 .32 0 0 1 .4 .2 .32 .32 0 0 1-.3 .4l-.2-.1v-.3zM147.8 22.9l.1-.2v.7M10.2 53.6h.4v-.2l-.4-.1v.7M10.4 53.6l.2 .4M10.9 53.3h.4l-.3 .7M11.7 53.4a.32 .32 0 0 1 .4 .2 .32 .32 0 0 1-.3 .4l-.2-.1v-.3z"/>
<path d="M12.6 53.4a.32 .32 0 0 0-.4 .2 .32 .32 0 0 0 .3 .4 .2 .2 0 0 0 .2-.2 .2 .2 0 0 0-.2-.2 .2 .2 0 0 0-.2 .2M20.7 40.2a.32 .32 0 0 1 .4-.2 .32 .32 0 0 1 .2 .4 .32 .32 0 0 1-.4 .1 .32 .32 0 0 1-.2-.3zM21 41.9v-.4h-.2l-.1 .4h.7M21.4 40.8v.4l-.6-.4-.1 .2 .2 .2M21.4 41.5l-.4 .2M60.8 41.9v.4h.3a.23 .23 0 0 1 0-.4 .23 .23 0 0 1 .3 .1 .23 .23 0 0 1-.1 .3M60.8 41.3a.32 .32 0 0 1 .4-.1 .32 .32 0 0 1 .2 .3 .32 .32 0 0 1-.4 .2 .32 .32 0 0 1-.2-.4zM61.1 43v-.4h-.2l-.1 .4h.6M61.4 42.6l-.3 .2M61.4 40.8l-.6-.3v.4M62.3 41.9v.4h.3a.23 .23 0 0 1 0-.4 .23 .23 0 0 1 .3 .1 .23 .23 0 0 1-.1 .3M62.4 41.3a.32 .32 0 0 1 .4-.1 .32 .32 0 0 1 .1 .3 .32 .32 0 0 1-.4 .2 .32 .32 0 0 1-.1-.4z"/>
<path d="M62.4 40.6v.3h.1l.3-.4a.22 .22 0 0 1 .2 .2 .22 .22 0 0 1-.2 .2l-.3-.3zM62.6 43v-.4h-.2l-.1 .4h.7M63 42.6l-.4 .2M63.9 41.9v.4h.3a.23 .23 0 0 1 0-.4 .23 .23 0 0 1 .3 .1 .23 .23 0 0 1-.1 .3M63.9 41.3a.32 .32 0 0 1 .4-.1 .32 .32 0 0 1 .2 .3 .32 .32 0 0 1-.4 .2 .32 .32 0 0 1-.2-.4zM64 40.6h-.1a.32 .32 0 0 0 .3 .4 .32 .32 0 0 0 .3-.3 .2 .2 0 0 0-.1-.2 .2 .2 0 0 0-.3 .2 .2 .2 0 0 0 .2 .2M64.2 43v-.4h-.2l-.1 .4h.6M64.5 42.6l-.3 .2M65.6 47.7l.2 .2M66.1 47.3h.2l-.1 .2a.17 .17 0 0 1 .1 .3 .17 .17 0 0 1-.3-.1M66.6 47.3a.23 .23 0 0 1 .3 .3 .23 .23 0 0 1-.3 .2l-.1-.2zM67.1 47.4l.1-.1v.5"/>
<path d="M84.7 58.1h.4v-.3h-.4v.6M84.9 58.1l.2 .3M85.4 57.8h.4l-.3 .6M86.2 57.8a.32 .32 0 0 1 .4 .2 .32 .32 0 0 1-.3 .4l-.2-.1v-.2zM86.8 57.9l.1-.1 .3 .1-.4 .5h.4M139.9 56.4h.4v-.2l-.4-.1v.7M140.1 56.4l.2 .4M140.6 56.1h.4l-.3 .7M141.4 56.2a.32 .32 0 0 1 .4 .2 .32 .32 0 0 1-.3 .4l-.2-.1v-.3zM142.4 56.1h-.3l-.1 .3a.23 .23 0 0 1 .4 0 .23 .23 0 0 1-.1 .4 .23 .23 0 0 1-.3-.1"/>
<circle cx="89" cy="11" r=".16"/>
<circle cx="89.3" cy="11" r=".16"/>
<circle cx="65.6" cy="47.5" r=".23"/>
</g>
<g font-size="1.2" fill="#fff">
<text x="49.7" y="5.9" transform="rotate(-90 49.7 5.9)">J502</text>
<text x="74.9" y="5.9" transform="rotate(-90 74.9 5.9)">J505</text>
<text x="117.8" y="4.5">J703</text>
<text x="16.9" y="9" transform="rotate(-90 16.9 9)">C101</text>
<text x="26.9" y="10.4" transform="rotate(-90 26.9 10.4)">L100</text>
<text x="34.1" y="7.9" transform="rotate(-90 34.1 7.9)">C103</text>
<text x="37.8" y="7.9" transform="rotate(-90 37.8 7.9)">C104</text>
<text x="41.9" y="10.9" transform="rotate(-90 41.9 10.9)">L101</text>
<text x="49.7" y="8.9" transform="rotate(-90 49.7 8.9)">J501</text>
<text x="60.3" y="7">J400</text>
<text x="74.9" y="9.1" transform="rotate(-90 74.9 9.1)">J504</text>
<text x="91.5" y="6.6">J600</text>
<text x="94.2" y="11.9">C601</text>
<text x="136.3" y="11.4">J700</text>
<text x="6.6" y="15.1" transform="rotate(-90 6.6 15.1)">J100</text>
<text x="16.1" y="15.2">C102</text>
<text x="27.3" y="17.7">D100</text>
<text x="36.2" y="17.9" transform="rotate(-90 36.2 17.9)">R106</text>
<text x="37.4" y="13.8" transform="rotate(-90 37.4 13.8)">C110</text>
<text x="38.7" y="16.4">J102</text>
<text x="43.5" y="14.2">C105</text>
<text x="44.3" y="16.3">C106</text>
<text x="49.7" y="12.3" transform="rotate(-90 49.7 12.3)">J500</text>
<text x="74.9" y="12.3" transform="rotate(-90 74.9 12.3)">J503</text>
<text x="76.9" y="12.9">C603</text>
<text x="77.4" y="16.7" transform="rotate(-90 77.4 16.7)">C602</text>
<text x="78.6" y="15.7">U600</text>
<text x="86.7" y="13">C600</text>
<text x="140.6" y="16.1">LED_700</text>
<text x="148.3" y="17.8" transform="rotate(-90 148.3 17.8)">C700</text>
<text x="4.4" y="23.3" transform="rotate(-90 4.4 23.3)">J101</text>
<text x="20.3" y="19.5">C100</text>
<text x="25.9" y="21.9">U100</text>
<text x="44.3" y="18.9">C107</text>
<text x="44.3" y="21.9">C108</text>
<text x="51.8" y="18.4">C400</text>
<text x="57.1" y="18.4">C401</text>
<text x="60.1" y="23.8">C502</text>
<text x="63.4" y="18.5">C402</text>
<text x="68.9" y="18.4">C403</text>
<text x="14.2" y="29.4">C203</text>
<text x="14.6" y="27.5">C202</text>
<text x="15.3" y="25.2">C201</text>
<text x="60.3" y="27.8">C500</text>
<text x="60.4" y="25.9">C501</text>
<text x="13.4" y="31.5" transform="rotate(-90 13.4 31.5)">C200</text>
<text x="14.4" y="35">U200</text>
<text x="22.1" y="32.2" transform="rotate(-90 22.1 32.2)">D200</text>
<text x="144.5" y="31.9" transform="rotate(-90 144.5 31.9)">SW700</text>
<text x="20.4" y="36.9">C210</text>
<text x="29.7" y="41.5" transform="rotate(-90 29.7 41.5)">L200</text>
<text x="52.3" y="37" transform="rotate(-90 52.3 37)">C503</text>
<text x="60" y="36.5">U500</text>
<text x="67.8" y="38.4" transform="rotate(-90 67.8 38.4)">C506</text>
<text x="72.5" y="37" transform="rotate(-90 72.5 37)">C504</text>
<text x="36.9" y="45" transform="rotate(-90 36.9 45)">C204</text>
<text x="40.9" y="45" transform="rotate(-90 40.9 45)">C205</text>
<text x="66.5" y="43.2" transform="rotate(-90 66.5 43.2)">C505</text>
<text x="67.8" y="43.4">R302</text>
<text x="69.7" y="47.9" transform="rotate(-90 69.7 47.9)">Q300</text>
<text x="107.7" y="42.9" transform="rotate(-90 107.7 42.9)">HL700</text>
<text x="130.6" y="42.9" transform="rotate(-90 130.6 42.9)">HR700</text>
<text x="8.6" y="48.4" transform="rotate(-90 8.6 48.4)">SD700</text>
<text x="45.2" y="48.1" transform="rotate(-90 45.2 48.1)">L201</text>
<text x="49.2" y="48.4" transform="rotate(-90 49.2 48.4)">C208</text>
<text x="52.1" y="48.5" transform="rotate(-90 52.1 48.5)">C207</text>
<text x="54.4" y="49.5" transform="rotate(-90 54.4 49.5)">C206</text>
<text x="64.6" y="50" transform="rotate(-90 64.6 50)">R303</text>
<text x="68" y="50.1">R301</text>
<text x="92.7" y="48.8" transform="rotate(-90 92.7 48.8)">LCD700</text>
<text x="144.5" y="48.5" transform="rotate(-90 144.5 48.5)">SW701</text>
<text x="144.5" y="65.4" transform="rotate(-90 144.5 65.4)">SW702</text>
<text x="120.6" y="79.1">J702</text>
</g>
<g font-size="1.1" fill="#fff">
<text x="35.6" y="13.9" transform="rotate(-90 35.6 13.9)">R103</text>
<text x="52" y="12.2" transform="rotate(-90 52 12.2)">R500 R501 R502</text>
<text x="72.6" y="12.2" transform="rotate(-90 72.6 12.2)">R503 R504 R505</text>
<text x="83.6" y="16.3" transform="rotate(-90 83.6 16.3)">R601</text>
<text x="85.3" y="17.9" transform="rotate(-90 85.3 17.9)">R602 R604</text>
<text x="86.9" y="17.9" transform="rotate(-90 86.9 17.9)">R603</text>
<text x="139.1" y="17.7" transform="rotate(-90 139.1 17.7)">R700</text>
<text x="2.8" y="20.4">R100</text>
<text x="6.5" y="23.2" transform="rotate(-90 6.5 23.2)">R101</text>
<text x="37.4" y="22.1" transform="rotate(-90 37.4 22.1)">R105</text>
<text x="41.7" y="20" transform="rotate(-90 41.7 20)">R107</text>
<text x="51.9" y="21.5">R400</text>
<text x="57.2" y="21.5">R401</text>
<text x="63.6" y="21.6">R402</text>
<text x="69" y="21.6">R403</text>
<text x="139.8" y="23.8">R703</text>
<text x="145.6" y="23.7">R701</text>
<text x="23.8" y="25.7">R102</text>
<text x="32.7" y="25.2" transform="rotate(-90 32.7 25.2)">R104</text>
<text x="54.5" y="25.1" transform="rotate(-90 54.5 25.1)">L500</text>
<text x="58.2" y="25" transform="rotate(-90 58.2 25)">L501</text>
<text x="66.2" y="25.1" transform="rotate(-90 66.2 25.1)">L502</text>
<text x="70.1" y="25.1" transform="rotate(-90 70.1 25.1)">L503</text>
<text x="12.3" y="38.6">R200</text>
<text x="20.7" y="38.8">R201</text>
<text x="21.6" y="41.9" transform="rotate(-90 21.6 41.9)">R202</text>
<text x="83.8" y="38.4">R707</text>
<text x="140" y="40.3">R704</text>
<text x="61.7" y="43.1" transform="rotate(-90 61.7 43.1)">R507</text>
<text x="63.2" y="43.1" transform="rotate(-90 63.2 43.1)">R508</text>
<text x="64.8" y="43.1" transform="rotate(-90 64.8 43.1)">R506</text>
<text x="10.1" y="54.3">R706</text>
<text x="84.6" y="58.7">R702</text>
<text x="139.9" y="57.1">R705</text>
</g>
<g font-size=".9" fill="#fff">
<text x="86" y="14.6">L601</text>
<text x="94.8" y="13.4">L600</text>
<text x="32.4" y="22.1" transform="rotate(-90 32.4 22.1)">C109</text>
<text x="21.3" y="35.3" transform="rotate(-90 21.3 35.3)">C209</text>
<text x="65.4" y="48">Q301</text>
</g>
<text font-size=".6" fill="#fff" x="88.1" y="11.3">R600</text>
</svg>
